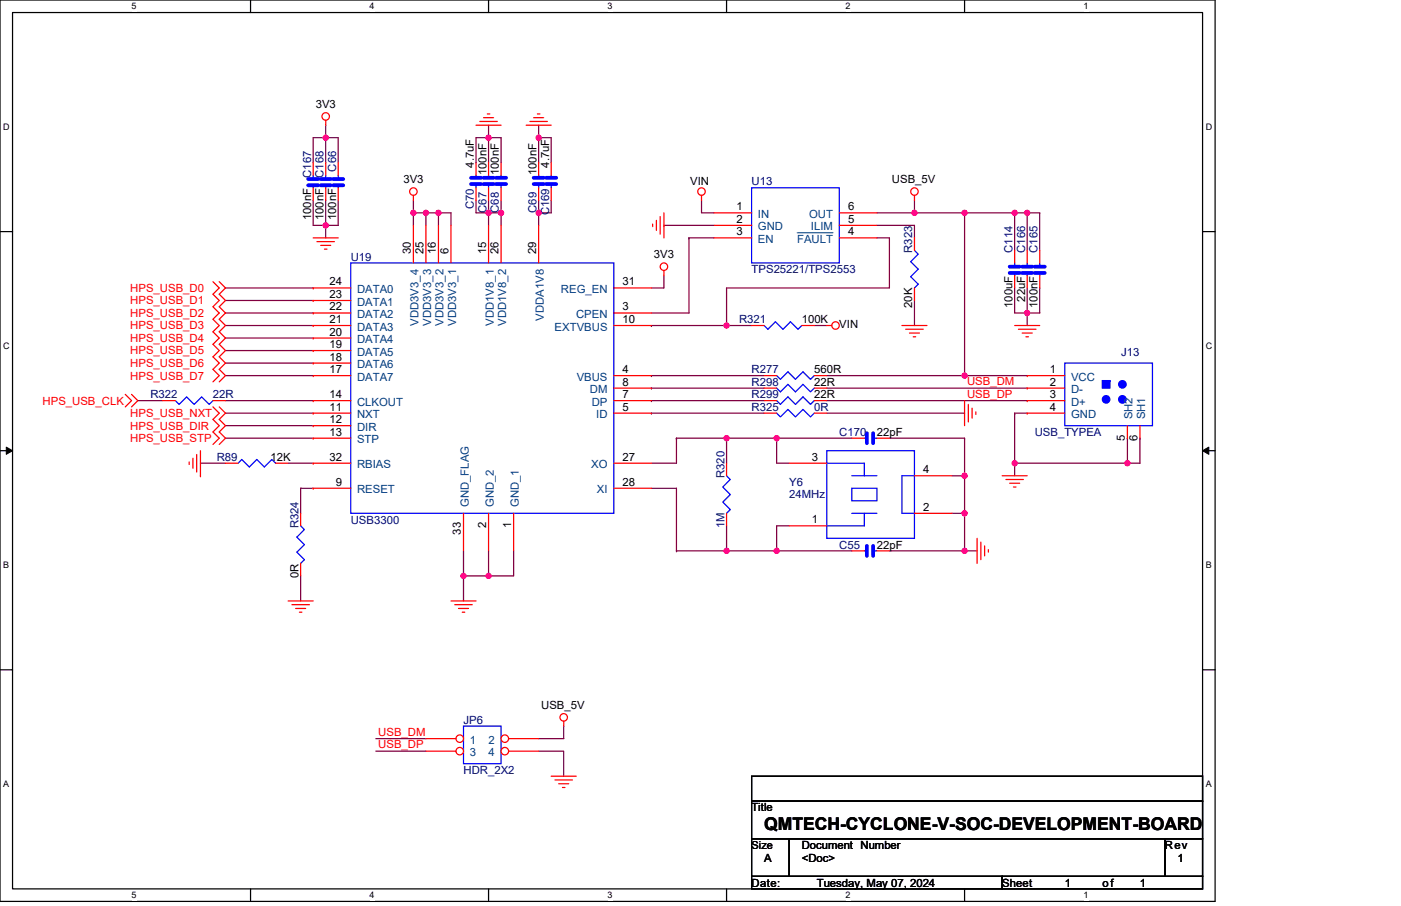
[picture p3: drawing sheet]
<svg xmlns="http://www.w3.org/2000/svg" width="432mm" height="279mm" viewBox="0 0 432 279" stroke-linecap="round" stroke-linejoin="round" font-family="sans-serif">
<path d="M0 0h374.5v278h-374.5zM3.9 3.9h366.7v270.2h-366.7z" fill="none" stroke="#000" stroke-width=".38"/>
<g fill="#fff">
<path d="M40.5 .4h1.6v3.1h-1.6z"/>
<path d="M40.5 274.5h1.6v3.1h-1.6z"/>
</g>
<path d="M77.2 0v3.9M77.2 274.1v3.9" fill="none" stroke="#000" stroke-width=".38"/>
<g fill="#fff">
<path d="M113.9 .4h1.5v3.1h-1.5z"/>
<path d="M113.9 274.5h1.5v3.1h-1.5z"/>
</g>
<path d="M150.6 0v3.9M150.6 274.1v3.9" fill="none" stroke="#000" stroke-width=".38"/>
<g fill="#fff">
<path d="M187.3 .4h1.5v3.1h-1.5z"/>
<path d="M187.3 274.5h1.5v3.1h-1.5z"/>
</g>
<path d="M223.9 0v3.9M223.9 274.1v3.9" fill="none" stroke="#000" stroke-width=".38"/>
<g fill="#fff">
<path d="M260.6 .4h1.5v3.1h-1.5z"/>
<path d="M260.6 274.5h1.5v3.1h-1.5z"/>
</g>
<path d="M297.3 0v3.9M297.3 274.1v3.9" fill="none" stroke="#000" stroke-width=".38"/>
<g fill="#fff">
<path d="M334 .4h1.5v3.1h-1.5z"/>
<path d="M334 274.5h1.5v3.1h-1.5z"/>
<path d="M1 37.6h2v3.1h-2z"/>
<path d="M371.6 37.6h2v3.1h-2z"/>
<path d="M1 105.2h2v3.1h-2z"/>
<path d="M371.6 105.2h2v3.1h-2z"/>
</g>
<path d="M0 71.4h3.9M370.6 71.4h3.9" fill="none" stroke="#000" stroke-width=".38"/>
<g fill="#fff">
<path d="M1 172.8h1.8v3.1h-1.8z"/>
<path d="M371.6 172.8h1.8v3.1h-1.8z"/>
</g>
<path d="M0 139h3.9M370.6 139h3.9" fill="none" stroke="#000" stroke-width=".38"/>
<path d="M1.9 137.9l2 1.1-2 1.1zM370.6 139l2-1.1v2.2z" fill="#000" stroke="#000" stroke-width=".31"/>
<g fill="#fff">
<path d="M1 240.3h1.8v3.1h-1.8z"/>
<path d="M371.6 240.3h1.8v3.1h-1.8z"/>
</g>
<path d="M0 206.6h3.9M370.6 206.6h3.9" fill="none" stroke="#000" stroke-width=".38"/>
<path d="M312.7 127.4v15.5M115.8 227.8h15.5M115.8 231.7h15.5M166 231.7h7.7v7.7M173.7 223.9v3.9h-7.7" fill="none" stroke="#800040" stroke-width=".38"/>
<circle cx="312.7" cy="127.4" r=".19" fill="#800040"/>
<circle cx="312.7" cy="142.9" r=".77" fill="#f0f" stroke="#f0f" stroke-width=".38"/>
<path d="M297.3 115.8h19.3M312.7 127.4h3.9M347.5 135.1v7.8" fill="none" stroke="#800040" stroke-width=".38"/>
<circle cx="347.5" cy="135.1" r=".19" fill="#800040"/>
<circle cx="347.5" cy="142.9" r=".77" fill="#f0f" stroke="#f0f" stroke-width=".38"/>
<path d="M351.3 135.1v7.8" fill="none" stroke="#800040" stroke-width=".38"/>
<circle cx="351.3" cy="135.1" r=".19" fill="#800040"/>
<path d="M312.7 142.9h34.8" fill="none" stroke="#800040" stroke-width=".38"/>
<circle cx="312.7" cy="142.9" r=".19" fill="#800040"/>
<g fill="none" stroke="#800040" stroke-width=".38">
<path d="M146.7 61.8v3.8h3.9M216.2 61.8v3.8h3.9M297.3 65.6h15.4M312.7 65.6v11.6M312.7 65.6h3.9M316.6 65.6h3.9v11.6M316.6 65.6v11.6M312.7 88.8v7.7h3.9M316.6 88.8v7.7M316.6 96.5v3.9M320.5 88.8v7.7h-3.9M223.9 135.1v7.8"/>
<path d="M92.7 150.6h3.8M312.7 142.9v3.8M347.5 142.9h3.8"/>
</g>
<g fill="#f0f" stroke="#f0f" stroke-width=".38">
<circle cx="316.6" cy="65.6" r=".77"/>
<circle cx="312.7" cy="65.6" r=".77"/>
<circle cx="316.6" cy="96.5" r=".77"/>
</g>
<circle cx="223.9" cy="135.1" r=".19" fill="#800040"/>
<g fill="#f0f" stroke="#f0f" stroke-width=".38">
<circle cx="223.9" cy="135.1" r=".77"/>
<circle cx="150.6" cy="65.6" r=".77"/>
<circle cx="166" cy="65.6" r=".77"/>
<circle cx="239.4" cy="169.9" r=".77"/>
<circle cx="223.9" cy="169.9" r=".77"/>
</g>
<path d="M169.9 42.5v7.7M150.6 61.8v3.8h3.8v3.9M150.6 65.6v3.9M169.9 61.8v3.8h-3.9v3.9M281.8 61.8v3.8h-11.5M200.8 123.6h34.7M223.9 135.1h15.5M92.7 150.6v7.7M223.9 162.2v7.7h15.5" fill="none" stroke="#800040" stroke-width=".38"/>
<circle cx="200.8" cy="123.6" r=".19" fill="#800040"/>
<path d="M200.8 119.7h34.7" fill="none" stroke="#800040" stroke-width=".38"/>
<circle cx="200.8" cy="119.7" r=".19" fill="#800040"/>
<path d="M200.8 127.4h34.7" fill="none" stroke="#800040" stroke-width=".38"/>
<circle cx="200.8" cy="127.4" r=".19" fill="#800040"/>
<path d="M166 38.6v3.9h3.9M150.6 42.5h3.8M127.4 61.8v3.8M127.4 65.6v3.9M127.4 65.6h3.9M131.3 65.6h3.8M131.3 65.6v3.9M135.1 65.6h3.9v3.9M135.1 65.6v3.9M208.5 135.1v7.8" fill="none" stroke="#800040" stroke-width=".38"/>
<g fill="#f0f" stroke="#f0f" stroke-width=".38">
<circle cx="166" cy="42.5" r=".77"/>
<circle cx="150.6" cy="42.5" r=".77"/>
<circle cx="127.4" cy="65.6" r=".77"/>
<circle cx="135.1" cy="65.6" r=".77"/>
<circle cx="131.3" cy="65.6" r=".77"/>
</g>
<circle cx="208.5" cy="135.1" r=".19" fill="#800040"/>
<g fill="none" stroke="#800040" stroke-width=".38">
<path d="M100.4 38.6v3.9h3.8v7.7M150.6 38.6v11.6M96.5 50.2v-7.7h3.9v7.7M154.4 42.5v7.7M166 42.5v7.7M96.5 61.8v7.7h3.9v-7.7M104.2 61.8v7.7M154.4 61.8v3.8M274.1 135.1h23.2v11.6h-3.9M200.8 142.9h7.7M239.4 142.9h3.8M293.4 158.3h3.9v11.6"/>
<path d="M142.9 169.9v7.7M142.9 177.6v7.7M142.9 177.6h7.7M150.6 169.9v7.7M158.3 169.9v7.7h-7.7M243.2 162.2h-3.8v7.7h23.1M274.1 169.9h23.2M297.3 169.9h3.8"/>
</g>
<g fill="#f0f" stroke="#f0f" stroke-width=".38">
<circle cx="100.4" cy="42.5" r=".77"/>
<circle cx="142.9" cy="177.6" r=".77"/>
<circle cx="150.6" cy="177.6" r=".77"/>
<circle cx="297.3" cy="158.3" r=".77"/>
<circle cx="154.4" cy="65.6" r=".77"/>
<circle cx="297.3" cy="169.9" r=".77"/>
</g>
<circle cx="297.3" cy="135.1" r=".19" fill="#800040"/>
<circle cx="297.3" cy="146.7" r=".77" fill="#f0f" stroke="#f0f" stroke-width=".38"/>
<path d="M262.5 135.1h-23.1v7.8M297.3 146.7v11.6" fill="none" stroke="#800040" stroke-width=".38"/>
<circle cx="239.4" cy="135.1" r=".19" fill="#800040"/>
<circle cx="239.4" cy="135.1" r=".77" fill="#f0f" stroke="#f0f" stroke-width=".38"/>
<path d="M208.5 135.1h15.4" fill="none" stroke="#800040" stroke-width=".38"/>
<circle cx="208.5" cy="135.1" r=".19" fill="#800040"/>
<path d="M208.5 169.9h15.4" fill="none" stroke="#800040" stroke-width=".38"/>
<circle cx="208.5" cy="169.9" r=".19" fill="#800040"/>
<g fill="none" stroke="#800040" stroke-width=".38">
<path d="M166 61.8v3.8M69.5 88.8h27M69.5 92.7h27M69.5 96.5h27M69.5 100.4h27M69.5 104.2h27M69.5 108.1h27M69.5 112h27M69.5 115.8h27M200.8 115.8h34.7M42.5 123.6h7.7M69.5 135.1h27"/>
<path d="M69.5 131.3h27M69.5 127.4h27M61.8 142.9h7.7M88.8 142.9h7.7M200.8 150.6h7.7v19.3"/>
</g>
<circle cx="200.8" cy="115.8" r=".19" fill="#800040"/>
<path d="M104.2 69.5h-3.8v3.9M220.1 73.4h-7.7v23.1h-11.6M204.6 84.9v3.9h-3.8M254.8 115.8h42.5" fill="none" stroke="#800040" stroke-width=".38"/>
<g fill="#f0f" stroke="#f0f" stroke-width=".38">
<circle cx="100.4" cy="69.5" r=".77"/>
<circle cx="297.3" cy="115.8" r=".77"/>
</g>
<circle cx="212.4" cy="73.4" r=".19" fill="#800040"/>
<path d="M204.6 69.5h15.5M251 100.4h3.8" fill="none" stroke="#800040" stroke-width=".38"/>
<circle cx="204.6" cy="69.5" r=".19" fill="#800040"/>
<path d="M270.3 73.4h3.8v15.4h-50.2v11.6M281.8 65.6h15.5M200.8 100.4h23.1M223.9 100.4h7.8" fill="none" stroke="#800040" stroke-width=".38"/>
<g fill="#f0f" stroke="#f0f" stroke-width=".38">
<circle cx="297.3" cy="65.6" r=".77"/>
<circle cx="281.8" cy="65.6" r=".77"/>
<circle cx="223.9" cy="100.4" r=".77"/>
</g>
<circle cx="200.8" cy="100.4" r=".19" fill="#800040"/>
<path d="M150.6 42.5h-3.9v7.7M270.3 69.5h11.5v3.9M297.3 65.6v50.2M281.8 92.7v7.7M254.8 119.7h61.8M69.5 123.6h27M254.8 127.4h42.5M254.8 123.6h61.8M92.7 177.6v7.7" fill="none" stroke="#800040" stroke-width=".38"/>
<g fill="none" stroke="#f00" stroke-width=".38">
<path d="M100.4 37.1v1.5M146.7 38.6h7.7M147.9 37.5h5.4M149 36.3h3.1M150.2 35.1h.8M162.2 38.6h7.7M163.3 37.5h5.4M164.5 36.3h3.1M165.6 35.1h.8M96.5 73.4h7.7M97.7 74.5h5.4M98.8 75.7h3.1"/>
<path d="M100 76.8h.8M127.4 60.2v1.6M201.2 69.1v.8M202.3 68v3M203.5 66.8v5.4M204.6 65.6v7.8M216.2 60.2v1.6M281.8 60.2v1.6M204.6 83.4v1.5M254.8 100.4h1.6M278 100.4h7.7M279.1 101.5h5.4"/>
<path d="M280.3 102.7h3.1M281.5 103.9h.7M312.7 100.4h7.8M313.9 101.5h5.4M315 102.7h3.1M316.2 103.9h.8M61.8 139v7.7M297.3 123.6v7.7M298.4 124.7v5.4M299.6 125.9v3.1M300.8 127v.8M308.9 146.7h7.7"/>
<path d="M310 147.9h5.4M311.2 149h3.1M312.3 150.2h.8M301.1 166v7.7M302.3 167.2v5.4M303.5 168.3v3.1M304.6 169.5v.8M88.8 185.3h7.7M90 186.5h5.4M91.1 187.6h3.1M92.3 188.8h.8M139 185.3h7.7"/>
<path d="M140.2 186.5h5.4M141.3 187.6h3.1M142.5 188.8h.7M169.9 239.4h7.7M173.7 222.4v1.5M171 240.5h5.4M172.2 241.7h3.1M173.4 242.8h.7"/>
<circle cx="100.4" cy="35.9" r="1.15"/>
<circle cx="127.4" cy="59.1" r="1.15"/>
<circle cx="216.2" cy="59.1" r="1.15"/>
<circle cx="281.8" cy="59.1" r="1.15"/>
<circle cx="204.6" cy="82.2" r="1.15"/>
<circle cx="257.5" cy="100.4" r="1.15"/>
<circle cx="173.7" cy="221.2" r="1.15"/>
</g>
<circle cx="61.8" cy="146.7" r=".19" fill="#f00"/>
<g fill="none" stroke="#f00" stroke-width=".38">
<path d="M100.4 57.9v3.9M100.4 50.2v3.9M146.7 50.2v3.9M146.7 57.9v3.9M154.4 50.2v3.9M154.4 57.9v3.9M139 69.5v11.6M220.1 65.6h11.6M220.1 69.5h11.6M220.1 73.4h11.6M258.7 73.4h11.6M258.7 69.5h11.6"/>
<path d="M258.7 65.6h11.6M320.5 77.2v3.9M65.6 86.9l2 1.9-2 1.9 2 2-2 1.9 2 1.9-2 2 2 1.9-2 1.9 2 1.9-2 2 2 1.9-2 1.9 2 2-2 1.9 2 1.9-2 2M67.6 86.9l1.9 1.9-1.9 1.9 1.9 2-1.9 1.9 1.9 1.9-1.9 2 1.9 1.9-1.9 1.9 1.9 1.9-1.9 2 1.9 1.9-1.9 1.9 1.9 2-1.9 1.9 1.9 1.9-1.9 2M189.2 96.5h11.6M320.5 84.9v3.9M189.2 115.8h11.6M189.2 119.7h11.6M38.6 121.6l1.9 2-1.9 1.9M40.5 121.6l2 2-2 1.9M65.6 125.5l2 1.9-2 1.9 2 2-2 1.9 2 1.9-2 2M67.6 125.5l1.9 1.9-1.9 1.9 1.9 2-1.9 1.9 1.9 1.9-1.9 2"/>
<path d="M189.2 127.4h11.6M189.2 123.6h11.6M235.5 127.4h3.9M235.5 123.6h3.9M251 123.6h3.8M251 127.4h3.8M262.5 135.1h3.9M270.3 135.1h3.8M58.3 142.5v.7M59.5 141.3v3.1M60.6 140.2v5.4M92.7 158.3v3.9"/>
<path d="M96.5 150.6h11.6M150.6 158.3v11.6M158.3 158.3v11.6M243.2 142.9h11.6M281.8 158.3h11.6M281.8 146.7h11.6M92.7 173.7v3.9M243.2 162.2h11.6M262.5 169.9h3.9M270.3 169.9h3.8"/>
</g>
<path d="M231.7 239.4h138.9v7.7h-138.9zM231.7 247.1h138.9v11.6h-138.9zM231.7 258.7h11.5v11.6h-11.5zM243.2 258.7h115.9v11.6h-115.9zM359.1 258.7h11.5v11.6h-11.5zM231.7 270.3h77.2v3.8h-77.2zM308.9 270.3h61.7v3.8h-61.7z" fill="none" stroke="#000" stroke-width=".38"/>
<g fill="none" stroke="#00f" stroke-width=".38">
<path d="M100.4 57.1v.8M100.4 54.1v1.1M146.7 56.8v1.1M146.7 54.1v.7M154.4 54.1v.7M154.4 56.8v1.1M231.7 57.9h27v23.2h-27zM108.1 81.1h81.1v77.2h-81.1zM320.5 84.2v.7M320.5 81.1v1.1M239.4 127.4l1.1 1.2 2.3-2.3 2.4 2.3 2.3-2.3 2.3 2.3 1.2-1.2M251 123.6l-1.2 1.1-2.3-2.3-2.3 2.3-2.4-2.3-2.3 2.3-1.1-1.1"/>
<path d="M254.8 139h27v27h-27zM266.4 135.1h.8M269.1 135.1h1.2M254.8 142.9h11.6v3.8M262.5 150.6h7.8v3.8h-7.8zM262.5 158.3h7.8M262.5 146.7h7.8M266.4 158.3v3.9h-11.6M281.8 146.7h-3.8v11.6h3.8M92.7 162.2l1.1 1.1-2.3 2.3 2.3 2.4-2.3 2.3 2.3 2.3-1.1 1.1M266.4 169.9h.8M269.1 169.9h1.2"/>
</g>
<path d="M98.8 57.1h3.1M98.8 55.2h3.1M145.2 56.8h3.1M145.2 54.8h3.1M152.9 54.8h3.1M152.9 56.8h3.1M318.9 84.2h3.1M318.9 82.2h3.1M267.2 133.6v3.1M269.1 133.6v3.1M267.2 168.3v3.1M269.1 168.3v3.1" fill="none" stroke="#00f" stroke-width="1.2"/>
<path d="M245.7 71.8h11" fill="none" stroke="#004080" stroke-width=".31"/>
<circle cx="96.5" cy="150.6" r=".19" fill="#f00"/>
<path d="M189.2 100.4h11.6M96.5 127.4h11.6" fill="none" stroke="#f00" stroke-width=".38"/>
<circle cx="96.5" cy="127.4" r=".19" fill="#f00"/>
<path d="M96.5 131.3h11.6" fill="none" stroke="#f00" stroke-width=".38"/>
<circle cx="96.5" cy="131.3" r=".19" fill="#f00"/>
<path d="M96.5 135.1h11.6" fill="none" stroke="#f00" stroke-width=".38"/>
<circle cx="96.5" cy="135.1" r=".19" fill="#f00"/>
<path d="M96.5 123.6h11.6" fill="none" stroke="#f00" stroke-width=".38"/>
<circle cx="96.5" cy="123.6" r=".19" fill="#f00"/>
<path d="M135.1 69.5v11.6M150.6 69.5v11.6M96.5 115.8h11.6" fill="none" stroke="#f00" stroke-width=".38"/>
<circle cx="96.5" cy="115.8" r=".19" fill="#f00"/>
<path d="M96.5 112h11.6" fill="none" stroke="#f00" stroke-width=".38"/>
<circle cx="96.5" cy="112" r=".19" fill="#f00"/>
<path d="M96.5 108.1h11.6" fill="none" stroke="#f00" stroke-width=".38"/>
<circle cx="96.5" cy="108.1" r=".19" fill="#f00"/>
<path d="M96.5 104.2h11.6" fill="none" stroke="#f00" stroke-width=".38"/>
<circle cx="96.5" cy="104.2" r=".19" fill="#f00"/>
<path d="M96.5 100.4h11.6" fill="none" stroke="#f00" stroke-width=".38"/>
<circle cx="96.5" cy="100.4" r=".19" fill="#f00"/>
<path d="M96.5 96.5h11.6" fill="none" stroke="#f00" stroke-width=".38"/>
<circle cx="96.5" cy="96.5" r=".19" fill="#f00"/>
<path d="M96.5 92.7h11.6" fill="none" stroke="#f00" stroke-width=".38"/>
<circle cx="96.5" cy="92.7" r=".19" fill="#f00"/>
<path d="M96.5 88.8h11.6" fill="none" stroke="#f00" stroke-width=".38"/>
<circle cx="96.5" cy="88.8" r=".19" fill="#f00"/>
<path d="M127.4 69.5v11.6M131.3 69.5v11.6M154.4 69.5v11.6M166 69.5v11.6M189.2 88.8h11.6M96.5 142.9h11.6M189.2 142.9h11.6M189.2 150.6h11.6" fill="none" stroke="#f00" stroke-width=".38"/>
<circle cx="96.5" cy="142.9" r=".19" fill="#f00"/>
<g fill="none" stroke="#f00" stroke-width=".38">
<path d="M166 50.2v3.9M166 57.9v3.9M316.6 77.2v3.9M316.6 84.9v3.9M231.7 100.4h3.8M235.5 115.8h3.9M247.1 100.4h3.9M251 115.8h3.8M50.2 123.6h3.9M65.6 123.6h3.9M142.9 158.3v11.6M223.9 142.9v3.8"/>
<path d="M223.9 158.3v3.9"/>
</g>
<path d="M166 54.1v.7M166 56.8v1.1M316.6 81.1v1.1M316.6 84.2v.7M247.1 100.4l-1.2 1.1-2.3-2.3-2.3 2.3-2.3-2.3-2.3 2.3-1.2-1.1M251 115.8l-1.2 1.2-2.3-2.3-2.3 2.3-2.4-2.3-2.3 2.3-1.1-1.2M54.1 123.6l1.1 1.1 2.3-2.3 2.3 2.3 2.4-2.3 2.3 2.3 1.1-1.1M223.9 146.7l1.2 1.2-2.3 2.3 2.3 2.3-2.3 2.3 2.3 2.3-1.2 1.2M142.9 223.9h11.5v11.6h-11.5z" fill="none" stroke="#00f" stroke-width=".38"/>
<path d="M164.5 54.8h3.1M164.5 56.8h3.1M315 82.2h3.1M315 84.2h3.1" fill="none" stroke="#00f" stroke-width="1.2"/>
<circle cx="141.7" cy="227.8" r="1.15" fill="#fff" stroke="#f00" stroke-width=".38"/>
<path d="M131.3 227.8h9.2" fill="none" stroke="#f00" stroke-width=".38"/>
<circle cx="155.6" cy="227.8" r="1.15" fill="#fff" stroke="#f00" stroke-width=".38"/>
<path d="M156.8 227.8h9.2" fill="none" stroke="#f00" stroke-width=".38"/>
<circle cx="141.7" cy="231.7" r="1.15" fill="#fff" stroke="#f00" stroke-width=".38"/>
<path d="M131.3 231.7h9.2" fill="none" stroke="#f00" stroke-width=".38"/>
<circle cx="155.6" cy="231.7" r="1.15" fill="#fff" stroke="#f00" stroke-width=".38"/>
<g fill="none" stroke="#f00" stroke-width=".38">
<path d="M96.5 57.9v3.9M96.5 50.2v3.9M104.2 57.9v3.9M104.2 50.2v3.9M150.6 50.2v3.9M150.6 57.9v3.9M169.9 50.2v3.9M169.9 57.9v3.9M281.8 73.4v3.8M281.8 88.8v3.9M235.5 119.7h3.9M251 119.7h3.8"/>
<path d="M316.6 115.8h11.6M69.5 142.9h3.9M84.9 142.9h3.9M156.8 231.7h9.2"/>
</g>
<path d="M96.5 57.1v.8M96.5 54.1v1.1M104.2 57.1v.8M104.2 54.1v1.1M150.6 54.1v.7M150.6 56.8v1.1M169.9 56.8v1.1M169.9 54.1v.7M281.8 77.2l1.2 1.2-2.3 2.3 2.3 2.3-2.3 2.3 2.3 2.3-1.2 1.2M251 119.7l-1.2 1.1-2.3-2.3-2.3 2.3-2.4-2.3-2.3 2.3-1.1-1.1M328.2 112h27v19.3h-27zM73.4 142.9l1.1-1.2 2.3 2.3 2.4-2.3 2.3 2.3 2.3-2.3 1.1 1.2" fill="none" stroke="#00f" stroke-width=".38"/>
<path d="M95 57.1h3.1M95 55.2h3.1M102.7 57.1h3.1M102.7 55.2h3.1M149 54.8h3.1M149 56.8h3.1M168.3 56.8h3.1M168.3 54.8h3.1" fill="none" stroke="#00f" stroke-width="1.2"/>
<g fill="#00f" stroke="#00f" stroke-width=".38">
<path d="M339.8 117.4v2.3h2.3v-2.3z" fill-rule="evenodd"/>
<circle cx="345.9" cy="118.5" r="1.16"/>
<circle cx="345.9" cy="123.2" r="1.16"/>
<circle cx="340.9" cy="123.2" r="1.16"/>
</g>
<circle cx="316.6" cy="115.8" r=".19" fill="#f00"/>
<path d="M316.6 119.7h11.6" fill="none" stroke="#f00" stroke-width=".38"/>
<circle cx="316.6" cy="119.7" r=".19" fill="#f00"/>
<path d="M316.6 123.6h11.6" fill="none" stroke="#f00" stroke-width=".38"/>
<circle cx="316.6" cy="123.6" r=".19" fill="#f00"/>
<path d="M316.6 127.4h11.6" fill="none" stroke="#f00" stroke-width=".38"/>
<circle cx="316.6" cy="127.4" r=".19" fill="#f00"/>
<path d="M312.7 77.2v3.9M312.7 84.9v3.9M347.5 131.3v3.8M351.3 131.3v3.8" fill="none" stroke="#f00" stroke-width=".38"/>
<path d="M311.2 82.2h3.1M311.2 84.2h3.1" fill="none" stroke="#00f" stroke-width="1.2"/>
<path d="M312.7 81.1v1.1M312.7 84.2v.7" fill="none" stroke="#00f" stroke-width=".38"/>
<g fill="#f0f" stroke="#f0f" stroke-width=".38">
<circle cx="312.7" cy="142.9" r=".77"/>
<circle cx="347.5" cy="142.9" r=".77"/>
<circle cx="316.6" cy="65.6" r=".77"/>
<circle cx="312.7" cy="65.6" r=".77"/>
<circle cx="316.6" cy="96.5" r=".77"/>
<circle cx="223.9" cy="135.1" r=".77"/>
<circle cx="150.6" cy="65.6" r=".77"/>
<circle cx="166" cy="65.6" r=".77"/>
<circle cx="239.4" cy="169.9" r=".77"/>
<circle cx="223.9" cy="169.9" r=".77"/>
<circle cx="166" cy="42.5" r=".77"/>
<circle cx="150.6" cy="42.5" r=".77"/>
<circle cx="127.4" cy="65.6" r=".77"/>
<circle cx="135.1" cy="65.6" r=".77"/>
<circle cx="131.3" cy="65.6" r=".77"/>
<circle cx="100.4" cy="42.5" r=".77"/>
<circle cx="142.9" cy="177.6" r=".77"/>
<circle cx="150.6" cy="177.6" r=".77"/>
<circle cx="297.3" cy="158.3" r=".77"/>
<circle cx="154.4" cy="65.6" r=".77"/>
<circle cx="297.3" cy="169.9" r=".77"/>
<circle cx="297.3" cy="146.7" r=".77"/>
<circle cx="239.4" cy="135.1" r=".77"/>
<circle cx="100.4" cy="69.5" r=".77"/>
<circle cx="297.3" cy="115.8" r=".77"/>
<circle cx="297.3" cy="65.6" r=".77"/>
<circle cx="281.8" cy="65.6" r=".77"/>
<circle cx="223.9" cy="100.4" r=".77"/>
</g>
<text font-size="5.4" x="235.5" y="255.8">QMTECH-CYCLONE-V-SOC-DEVELOPMENT-BOARD</text>
<g font-size="3.5">
<text x="97.3" y="33.3">3V3</text>
<text x="146.1" y="51.7" transform="rotate(-90 146.1 51.7)">4.7uF</text>
<text x="169.2" y="51.7" transform="rotate(-90 169.2 51.7)">4.7uF</text>
<text x="124.3" y="56.4">3V3</text>
<text x="149.9" y="54.1" transform="rotate(-90 149.9 54.1)">100nF</text>
<text x="153.8" y="54.1" transform="rotate(-90 153.8 54.1)">100nF</text>
<text x="165.4" y="54.1" transform="rotate(-90 165.4 54.1)">100nF</text>
<text x="212.7" y="57.2">VIN</text>
<text x="274.9" y="56.4">USB_5V</text>
<text x="227" y="64.9">1</text>
<text x="261.4" y="64.9">6</text>
<text x="95.9" y="68" transform="rotate(-90 95.9 68)">100nF</text>
<text x="99.7" y="68" transform="rotate(-90 99.7 68)">100nF</text>
<text x="103.6" y="68" transform="rotate(-90 103.6 68)">100nF</text>
<text x="227" y="68.7">2</text>
<text x="261.4" y="68.7">5</text>
<text x="227" y="72.6">3</text>
<text x="261.4" y="72.6">4</text>
<text x="126.6" y="78.4" transform="rotate(-90 126.6 78.4)">30</text>
<text x="130.5" y="78.4" transform="rotate(-90 130.5 78.4)">25</text>
<text x="134.4" y="78.4" transform="rotate(-90 134.4 78.4)">16</text>
<text x="138.2" y="78.4" transform="rotate(-90 138.2 78.4)">6</text>
<text x="149.8" y="78.4" transform="rotate(-90 149.8 78.4)">15</text>
<text x="153.7" y="78.4" transform="rotate(-90 153.7 78.4)">26</text>
<text x="165.2" y="78.4" transform="rotate(-90 165.2 78.4)">29</text>
<text x="201.5" y="79.6">3V3</text>
<text x="101.5" y="88">24</text>
<text x="191.9" y="88">31</text>
<text x="101.5" y="95.7">22</text>
<text x="101.5" y="91.9">23</text>
<text x="191.9" y="95.7">3</text>
<text x="281.2" y="95" transform="rotate(-90 281.2 95)">20K</text>
<text x="312.1" y="95" transform="rotate(-90 312.1 95)">100uF</text>
<text x="315.9" y="93.1" transform="rotate(-90 315.9 93.1)">22uF</text>
<text x="319.8" y="95" transform="rotate(-90 319.8 95)">100nF</text>
<text x="101.5" y="99.6">21</text>
<text x="191.9" y="99.6">10</text>
<text x="247.1" y="99.7">100K</text>
<text x="258.7" y="101.2">VIN</text>
<text x="101.5" y="107.3">19</text>
<text x="101.5" y="103.5">20</text>
<text x="101.5" y="111.2">18</text>
<text x="101.5" y="115">17</text>
<text x="191.9" y="118.9">8</text>
<text x="191.9" y="115">4</text>
<text x="251" y="115.1">560R</text>
<text x="251" y="119">22R</text>
<text x="323.5" y="115">1</text>
<text x="323.5" y="118.9">2</text>
<text x="101.5" y="122.8">14</text>
<text x="191.9" y="122.8">7</text>
<text x="251" y="122.8">22R</text>
<text x="323.5" y="122.8">3</text>
<text x="101.5" y="126.6">11</text>
<text x="101.5" y="130.5">12</text>
<text x="191.9" y="126.6">5</text>
<text x="323.5" y="126.6">4</text>
<text x="101.5" y="134.4">13</text>
<text x="270.3" y="134.4">22pF</text>
<text x="346.7" y="135.9" transform="rotate(-90 346.7 135.9)">5</text>
<text x="350.6" y="135.9" transform="rotate(-90 350.6 135.9)">6</text>
<text x="83.4" y="142.1">12K</text>
<text x="101.5" y="142.1">32</text>
<text x="191.9" y="142.1">27</text>
<text x="250.2" y="142.1">3</text>
<text x="103.5" y="149.8">9</text>
<text x="191.9" y="149.8">28</text>
<text x="284.5" y="145.9">4</text>
<text x="250.2" y="161.4">1</text>
<text x="284.5" y="157.5">2</text>
<text x="142.1" y="164.9" transform="rotate(-90 142.1 164.9)">33</text>
<text x="149.8" y="162.9" transform="rotate(-90 149.8 162.9)">2</text>
<text x="157.5" y="162.9" transform="rotate(-90 157.5 162.9)">1</text>
<text x="270.3" y="169.2">22pF</text>
<text x="92" y="178.4" transform="rotate(-90 92 178.4)">0R</text>
<text x="166.8" y="218.6">USB_5V</text>
<text x="231.7" y="250.2">Title</text>
<text x="247.1" y="261.8">Document Number</text>
<text x="359.1" y="261.8">Rev</text>
<text x="235.5" y="265.7">A</text>
<text x="247.1" y="265.7">&lt;Doc&gt;</text>
<text x="362.9" y="265.7">1</text>
<text x="231.7" y="273.4">Date:</text>
<text x="251.7" y="273.4">Tuesday, May 07, 2024</text>
<text x="308.9" y="273.4">Sheet</text>
<text x="328.2" y="273.4">1</text>
<text x="339.8" y="273.4">of</text>
<text x="351.3" y="273.4">1</text>
</g>
<g font-size="3.5" fill="#000080">
<text x="103.6" y="52.9" transform="rotate(-90 103.6 52.9)">C66</text>
<text x="95.9" y="54.8" transform="rotate(-90 95.9 54.8)">C167</text>
<text x="99.7" y="54.8" transform="rotate(-90 99.7 54.8)">C168</text>
<text x="231.7" y="57.2">U13</text>
<text x="146.1" y="64.5" transform="rotate(-90 146.1 64.5)">C70</text>
<text x="149.9" y="65.6" transform="rotate(-90 149.9 65.6)">C67</text>
<text x="153.8" y="65.6" transform="rotate(-90 153.8 65.6)">C68</text>
<text x="165.4" y="65.6" transform="rotate(-90 165.4 65.6)">C69</text>
<text x="169.2" y="66.4" transform="rotate(-90 169.2 66.4)">C169</text>
<text x="281.2" y="78" transform="rotate(-90 281.2 78)">R323</text>
<text x="312.1" y="78" transform="rotate(-90 312.1 78)">C114</text>
<text x="315.9" y="78" transform="rotate(-90 315.9 78)">C166</text>
<text x="319.8" y="78" transform="rotate(-90 319.8 78)">C165</text>
<text x="108.1" y="80.4">U19</text>
<text x="231.7" y="84.2">TPS25221/TPS2553</text>
<text x="227.8" y="99.7">R321</text>
<text x="345.5" y="109.7">J13</text>
<text x="231.7" y="115.1">R277</text>
<text x="231.7" y="119">R298</text>
<text x="46.3" y="122.8">R322</text>
<text x="65.6" y="122.8">22R</text>
<text x="231.7" y="122.8">R299</text>
<text x="231.7" y="126.7">R325</text>
<text x="251" y="126.7">0R</text>
<text x="258.7" y="134.4">C170</text>
<text x="318.9" y="134.4">USB_TYPEA</text>
<text x="66.8" y="142.1">R89</text>
<text x="223.3" y="147.5" transform="rotate(-90 223.3 147.5)">R320</text>
<text x="243.2" y="149.9">Y6</text>
<text x="243.2" y="153.7">24MHz</text>
<text x="108.1" y="161.4">USB3300</text>
<text x="92" y="162.9" transform="rotate(-90 92 162.9)">R324</text>
<text x="223.3" y="162.9" transform="rotate(-90 223.3 162.9)">1M</text>
<text x="258.7" y="169.2">C55</text>
<text x="142.9" y="223.2">JP6</text>
<text x="142.9" y="238.7">HDR_2X2</text>
</g>
<g font-size="3.5" fill="#004080">
<text x="233.6" y="67.2">IN</text>
<text x="233.6" y="71.1">GND</text>
<text x="249.4" y="67.2">OUT</text>
<text x="249.9" y="71.1">ILIM</text>
<text x="233.6" y="74.9">EN</text>
<text x="245.7" y="74.9">FAULT</text>
<text x="110" y="94.2">DATA1</text>
<text x="110" y="90.4">DATA0</text>
<text x="172.9" y="90.4">REG_EN</text>
<text x="110" y="102">DATA3</text>
<text x="110" y="98.1">DATA2</text>
<text x="129" y="100.5" transform="rotate(-90 129 100.5)">VDD3V3_4</text>
<text x="132.9" y="100.5" transform="rotate(-90 132.9 100.5)">VDD3V3_3</text>
<text x="136.7" y="100.5" transform="rotate(-90 136.7 100.5)">VDD3V3_2</text>
<text x="140.6" y="100.5" transform="rotate(-90 140.6 100.5)">VDD3V3_1</text>
<text x="152.2" y="100.5" transform="rotate(-90 152.2 100.5)">VDD1V8_1</text>
<text x="156" y="100.5" transform="rotate(-90 156 100.5)">VDD1V8_2</text>
<text x="167.6" y="98.9" transform="rotate(-90 167.6 98.9)">VDDA1V8</text>
<text x="170.9" y="102">EXTVBUS</text>
<text x="177.5" y="98.1">CPEN</text>
<text x="110" y="105.8">DATA4</text>
<text x="110" y="113.5">DATA6</text>
<text x="110" y="109.7">DATA5</text>
<text x="110" y="117.4">DATA7</text>
<text x="177.7" y="117.4">VBUS</text>
<text x="330.1" y="117.4">VCC</text>
<text x="110" y="125.1">CLKOUT</text>
<text x="181.8" y="121.3">DM</text>
<text x="182.4" y="125.1">DP</text>
<text x="330.1" y="121.3">D-</text>
<text x="330.1" y="125.1">D+</text>
<text x="110" y="129">NXT</text>
<text x="183.8" y="129">ID</text>
<text x="330.1" y="129">GND</text>
<text x="349.1" y="129.3" transform="rotate(-90 349.1 129.3)">SH2</text>
<text x="352.9" y="129.3" transform="rotate(-90 352.9 129.3)">SH1</text>
<text x="110" y="132.8">DIR</text>
<text x="110" y="136.7">STP</text>
<text x="110" y="144.4">RBIAS</text>
<text x="182.2" y="144.4">XO</text>
<text x="110" y="152.2">RESET</text>
<text x="184" y="152.2">XI</text>
<text x="144.5" y="156.4" transform="rotate(-90 144.5 156.4)">GND_FLAG</text>
<text x="152.2" y="156.4" transform="rotate(-90 152.2 156.4)">GND_2</text>
<text x="159.9" y="156.4" transform="rotate(-90 159.9 156.4)">GND_1</text>
<text x="144.8" y="229.4">1</text>
<text x="144.8" y="233.2">3</text>
<text x="150.6" y="229.4">2</text>
<text x="150.6" y="233.2">4</text>
</g>
<g font-size="3.5" fill="#f00">
<text x="40.2" y="90">HPS_USB_D0</text>
<text x="40.2" y="93.9">HPS_USB_D1</text>
<text x="40.2" y="97.7">HPS_USB_D2</text>
<text x="40.2" y="101.6">HPS_USB_D3</text>
<text x="40.2" y="105.5">HPS_USB_D4</text>
<text x="40.2" y="109.3">HPS_USB_D5</text>
<text x="40.2" y="113.2">HPS_USB_D6</text>
<text x="40.2" y="117">HPS_USB_D7</text>
<text x="298.1" y="118.9">USB_DM</text>
<text x="13.1" y="124.8">HPS_USB_CLK</text>
<text x="298.1" y="122.7">USB_DP</text>
<text x="40.2" y="128.6">HPS_USB_NXT</text>
<text x="40.2" y="132.5">HPS_USB_DIR</text>
<text x="40.2" y="136.3">HPS_USB_STP</text>
<text x="116.6" y="227">USB_DM</text>
<text x="116.6" y="230.8">USB_DP</text>
</g>
<text font-size="3.4" x="231.7" y="261.7">Size</text>
<g font-size="2.8">
<text x="40.5" y="2.9">5</text>
<text x="113.9" y="2.9">4</text>
<text x="187.3" y="2.9">3</text>
<text x="260.6" y="2.9">2</text>
<text x="334" y="2.9">1</text>
<text x="1" y="40.2">D</text>
<text x="371.6" y="40.2">D</text>
<text x="1" y="107.7">C</text>
<text x="371.6" y="107.7">C</text>
<text x="1" y="175.3">B</text>
<text x="371.6" y="175.3">B</text>
<text x="1" y="242.8">A</text>
<text x="371.6" y="242.8">A</text>
<text x="40.5" y="277">5</text>
<text x="113.9" y="277">4</text>
<text x="187.3" y="277">3</text>
<text x="260.6" y="277">2</text>
<text x="334" y="277">1</text>
</g>
</svg>
